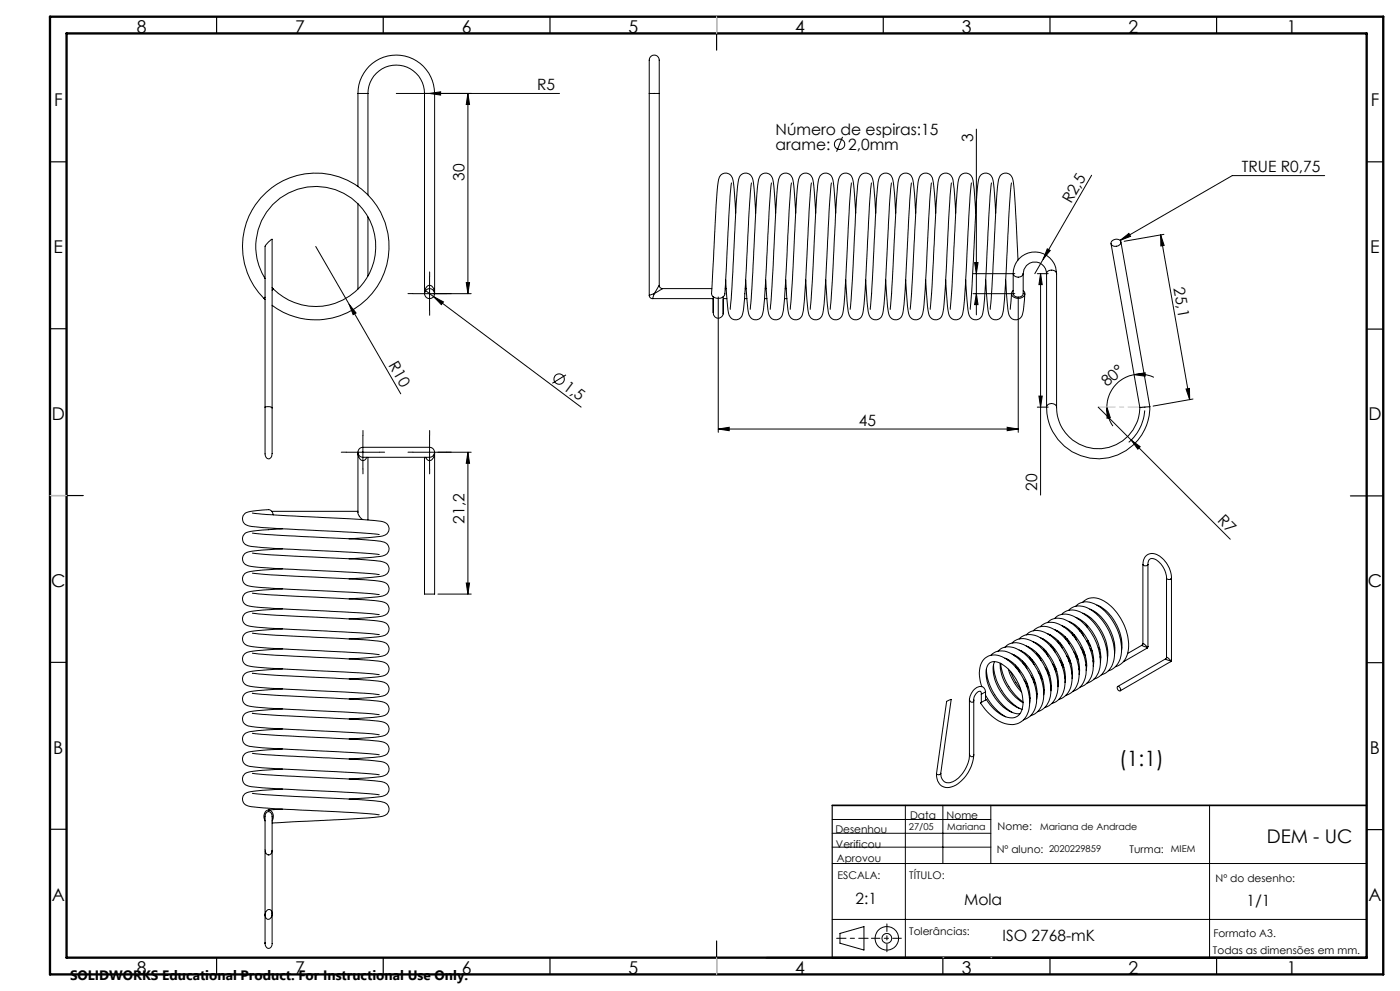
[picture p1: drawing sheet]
<svg xmlns="http://www.w3.org/2000/svg" width="420mm" height="297mm" viewBox="0 0 420 297" stroke-linecap="round" stroke-linejoin="round" font-family="sans-serif">
<g fill="none" stroke="#000" stroke-width=".3">
<path d="M107.4 28a11.5 11.5 0 0 1 11.5-11.5 11.5 11.5 0 0 1 11.5 11.5M107.4 28h3M107.4 28v27.9M110.4 28a8.5 8.5 0 0 1 8.5-8.5 8.5 8.5 0 0 1 8.5 8.5M110.4 28v30.4M118.9 28h49M127.4 28v60a1.98 1.98 0 0 1 1.7-2.5 2.42 2.42 0 0 1 1.3 2.5M127.4 28h3M128.9 28l3.3-.5v1zM130.4 28v60M140.4 28l.5 3.3h-1zM140.4 28v60"/>
<path d="M194.8 28v-8.2a3.5 3.5 0 0 1 .6-3 1.61 1.61 0 0 1 1.8 .1 1.61 1.61 0 0 1 .6 1.8v9.3M194.8 28h3M194.8 28v60.5M197.8 28v57.5M292.9 38.7v55.7M219.4 54.8l-.7 8.8-1.2 24.4a2.12 2.12 0 0 1-2.1 1.4 2.12 2.12 0 0 1-1.9-1.4M225.4 54.8l-.7 8.8-1.1 22.9a22.2 22.2 0 0 1-1.3 8.6 2.19 2.19 0 0 1-2.5 .6 2.19 2.19 0 0 1-1.3-2.3l-.8-9.5M231.4 54.8l-.7 8.8-1.1 22.9a22.2 22.2 0 0 1-1.3 8.6 2.19 2.19 0 0 1-2.5 .6 2.19 2.19 0 0 1-1.3-2.3l-.8-9.5M237.4 54.8l-.7 8.8-1.2 22.9a22.2 22.2 0 0 1-1.2 8.6 2.19 2.19 0 0 1-2.5 .6 2.19 2.19 0 0 1-1.3-2.3l-.8-9.5M243.4 54.8l-1.1 16.8a274.5 274.5 0 0 1-1.5 22.3 2.19 2.19 0 0 1-2.4 2 2.19 2.19 0 0 1-1.9-2.5l-.8-9.5M249.4 54.8l-.7 8.8-1.1 21.3a37.5 37.5 0 0 1-1.1 10 2.2 2.2 0 0 1-2.6 .8 2.2 2.2 0 0 1-1.4-2.3l-.8-9.5M252.8 41l-1.8 4.5"/>
<path d="M255.4 54.8l-.6 7.1-1.2 23a37.5 37.5 0 0 1-1.1 10 2.2 2.2 0 0 1-2.6 .8 2.2 2.2 0 0 1-1.4-2.3l-.8-9.5M261.4 54.8l-.6 7.1-1.2 23a37.5 37.5 0 0 1-1.1 10 2.2 2.2 0 0 1-2.6 .8 2.2 2.2 0 0 1-1.4-2.3l-.8-9.5M267.4 54.8l-.6 7.1-1.2 23a37.5 37.5 0 0 1-1.1 10 2.2 2.2 0 0 1-2.6 .8 2.2 2.2 0 0 1-1.4-2.3l-.8-9.5M273.4 54.8l-.5 5.5-1.3 24.6a37.5 37.5 0 0 1-1.1 10 2.18 2.18 0 0 1-2.6 .8 2.18 2.18 0 0 1-1.4-2.3l-.8-9.5M279.4 54.8l-.5 5.5-1.3 24.6a37.5 37.5 0 0 1-1.1 10 2.18 2.18 0 0 1-2.6 .8 2.18 2.18 0 0 1-1.4-2.3l-.8-9.5M285.4 54.8l-.8 10.6-.9 19.5a39.1 39.1 0 0 1-1.2 10 2.18 2.18 0 0 1-2.6 .8 2.18 2.18 0 0 1-1.4-2.3l-.8-9.5M291.4 54.8l-.7 8.8-1.1 22.9a22.2 22.2 0 0 1-1.3 8.6 2.19 2.19 0 0 1-2.5 .6 2.19 2.19 0 0 1-1.3-2.3l-.8-9.5M297.4 54.8l-.7 8.8-1.1 22.9a22.2 22.2 0 0 1-1.3 8.6 2.19 2.19 0 0 1-2.5 .6 2.19 2.19 0 0 1-1.3-2.3l-.8-9.5M303.4 54.8l-.7 8.8-1.1 22.9a22.2 22.2 0 0 1-1.3 8.6 2.19 2.19 0 0 1-2.5 .6 2.19 2.19 0 0 1-1.3-2.3l-.8-9.5M327.5 52.5l-14.6 25.2M397.4 52.6h-27.7l-33.6 19.4M94.7 73.9l25.5 44.1"/>
<path d="M107.4 61.1v25.5M110.4 65v17.7M220.7 63.8l-.1-2.1a35.6 35.6 0 0 0-.9-8.5 2.12 2.12 0 0 0-2.3-1.3 2.12 2.12 0 0 0-1.8 1.9l-.8 7.5-1.3 26.6M226.7 63.8l-.1-2.1a35.6 35.6 0 0 0-.9-8.5 2.12 2.12 0 0 0-2.3-1.3 2.12 2.12 0 0 0-1.8 1.9l-.8 7.5-1.7 31.4M232.7 63.8l-.1-2.1a35.6 35.6 0 0 0-.9-8.5 2.12 2.12 0 0 0-2.3-1.3 2.12 2.12 0 0 0-1.8 1.9l-.6 5.6-1.9 33.3M238.7 63.8l-.1-2.1a35.6 35.6 0 0 0-.9-8.5 2.12 2.12 0 0 0-2.3-1.3 2.12 2.12 0 0 0-1.8 1.9l-.6 5.6-1.9 33.3M244.7 63.8l-.1-2.1a35.6 35.6 0 0 0-.9-8.5 2.12 2.12 0 0 0-2.3-1.3 2.12 2.12 0 0 0-1.8 1.9l-.6 5.6-1.3 24.2-.6 9.1M250.7 63.8l-.1-2.1a35.6 35.6 0 0 0-.9-8.5 2.12 2.12 0 0 0-2.3-1.3 2.12 2.12 0 0 0-1.8 1.9l-.6 5.6-1.3 24.2-.6 9.1M256.7 63.8l-.1-2.1a35.6 35.6 0 0 0-.9-8.5 2.12 2.12 0 0 0-2.3-1.3 2.12 2.12 0 0 0-1.8 1.9l-.6 5.6-1.3 24.2-.6 9.1M262.7 63.8l-.1-2.1a35.6 35.6 0 0 0-.9-8.5 2.12 2.12 0 0 0-2.3-1.3 2.12 2.12 0 0 0-1.8 1.9l-.6 5.6-1.3 24.2-.6 9.1M268.7 63.8l-.1-2.1a25.4 25.4 0 0 0-1.2-9 2.1 2.1 0 0 0-2.3-.8 2.1 2.1 0 0 0-1.5 1.9l-.6 5.6-1.9 33.3M274.7 63.8l-.1-2.1a25.4 25.4 0 0 0-1.2-9 2.1 2.1 0 0 0-2.3-.8 2.1 2.1 0 0 0-1.5 1.9l-.7 7.5-1.8 31.4"/>
<path d="M280.7 63.8l-.2-4.3a17 17 0 0 0-1.1-6.8 2.1 2.1 0 0 0-2.3-.8 2.1 2.1 0 0 0-1.5 1.9l-.8 7.5-1.7 31.4M286.7 63.8l-.2-4.3a17 17 0 0 0-1.1-6.8 2.1 2.1 0 0 0-2.3-.8 2.1 2.1 0 0 0-1.5 1.9l-.8 7.5-1.7 31.4M292.4 78.7h1l-.5 3.3zM292.7 63.8l-.2-4.3a17 17 0 0 0-1.1-6.8 2.1 2.1 0 0 0-2.3-.8 2.1 2.1 0 0 0-1.5 1.9l-.8 7.5-1.7 31.4M298.7 63.8l-.1-2.1a35.6 35.6 0 0 0-.9-8.5 2.12 2.12 0 0 0-2.3-1.3 2.12 2.12 0 0 0-1.8 1.9l-.8 7.5-1.7 31.4M305.4 77.9l-.8-16.2a35.6 35.6 0 0 0-.9-8.5 2.12 2.12 0 0 0-2.3-1.3 2.12 2.12 0 0 0-1.8 1.9l-.6 5.6-1.9 33.3M312.9 77.7l-2.5 4.3M314.2 74.6l.9 .5-2.2 2.6zM333.3 73l8.6 49.1M333.8 72.1a1.41 1.41 0 0 1 1.5-.4 1.41 1.41 0 0 1 .9 1.1 1.66 1.66 0 0 1-2.9 .2zM336.1 72l2.6-2 .5 .8zM336.3 72.5l8.6 49.4"/>
<path d="M348.2 70.4l8.7 49.4M348.2 70.4l1.1 3.2-1 .1zM349.2 70.2l-11.9 2.1M79.2 89.4a22 22 0 0 1 8.1-36.3 22 22 0 0 1 29.2 23.1 22 22 0 0 1-33.5 16.3l-1.4-1M79.2 89.4l.3 .3M79.5 83.5a18 18 0 0 1 13.3-27.5 18 18 0 0 1 18.9 23.9 18 18 0 0 1-29.7 6.7M79.5 89.1l-.3 .3M81.6 86.2l.4 .4M82 86.6l-.4 .4M104.7 91.2l2.1 2.6-.9 .5zM123.9 88h17.5M127.7 87.1l2.4 1.8"/>
<path d="M128.9 83v10M130.1 88.9l2.9 1.6-.6 .8zM130.1 88.9l44.2 33.1M139.9 84.7h1l-.5 3.3zM194.8 88.5a.96 .96 0 0 0 1 1M195.8 89.5h18.2M196.3 88l-.5 1.5M196.3 88l-1.5 .5M197.8 85.5a.96 .96 0 0 0 1 1M197.8 85.5l-1.5 2.5M198.8 86.5l-2.5 1.5M198.8 86.5h14.7"/>
<path d="M214 88.9v4.5a1.54 1.54 0 0 0 1.1 1.9 1.54 1.54 0 0 0 1.9-1.2M214 89.6v4.1M215.5 89v40.6M217 88.9l-.1 5.2M217 89.7v4.3M217 89.5h1.1M217.6 86.5h.3M223.3 89.5h.8M223.6 86.5h.3M229.3 89.5h.8M229.6 86.5h.3M235.3 89.5h.8"/>
<path d="M235.5 86.5h.4M291.9 88h12.5M291.9 82h12.5M292.9 88l.5 3.3h-1zM301.7 83.9l.7 8.9a2.55 2.55 0 0 0 3.2 2.8l.9-.7 .3-1 .6-5.9M303.5 87.9l-.4 4.8M304 82v6a1.59 1.59 0 0 0 1.5 1.1 1.59 1.59 0 0 0 1.5-1.1v-6a3.5 3.5 0 0 1 3.5-3.5 3.5 3.5 0 0 1 3.5 3.5v40M304 82a6.5 6.5 0 0 1 6.5-6.5 6.5 6.5 0 0 1 6.5 6.5M304 87.1a1.34 1.34 0 0 0-.4 1.5 1.34 1.34 0 0 0 1.4 .8 1.56 1.56 0 0 0 1.9-.4 1.56 1.56 0 0 0 .1-1.9M305.5 89v40.6M307 82a1.58 1.58 0 0 1-1.5 1.1 1.58 1.58 0 0 1-1.5-1.1M311.2 82h3.3"/>
<path d="M312.2 82l.5 3.3h-1zM312.2 82v66.4M314 82a1.6 1.6 0 0 1 1.5-1 1.6 1.6 0 0 1 1.5 1M317 82v40M169.8 112.4l-4.1 2.5M311.7 118.7h1l-.5 3.3zM340.2 112.3l3.3-.6v1zM340.2 112.3a9.9 9.9 0 0 0-8.1 9.7M340.2 112.3h3.3l2.6 .8M355.8 116.6l1-.2 .1 3.4zM357.9 119.6l-12 2.1M79.5 122v-48.2l1.1-1.3 1-.8v50.5"/>
<path d="M79.5 122v11.1a6.2 6.2 0 0 0 .5 4.1 .89 .89 0 0 0 1.5-.4l.1-14.6M79.5 122l1.4-.1 .7 .3M103.9 135.5h10M107.4 135.5a1.93 1.93 0 0 0 2.6 1.6h17.1a3.4 3.4 0 0 0 3-.7l.3-.9M107.4 135.5a1.94 1.94 0 0 1 2.6-1.4h17.1a3.5 3.5 0 0 1 3 .6l.3 .8M107.4 135.5v18.3l.4 .9 1 1M107.4 135.5a1.99 1.99 0 0 0 1.7 2.5l1-.9M108.9 130.5v10M110.4 137.1v18.7M123.9 135.5h17.5M128.9 130.5v10M130.4 135.5v42.5h-3v-40.9"/>
<path d="M130.4 135.5a2.03 2.03 0 0 1-1.8 2.5l-.9-.9M140.4 135.5l.5 3.3h-1zM140.4 135.5v42.5M215.5 128.6l3.3-.5v1zM215.5 128.6h90M302.2 128.1l3.3 .5-3.3 .5zM311.2 122h3.3M314 122a1.57 1.57 0 0 1 1.5-1.1 1.57 1.57 0 0 1 1.5 1.1M317 122a12.5 12.5 0 0 0 12.4 12.5 12.5 12.5 0 0 0 12.5-12.4M329.5 122l9.9 9.9M332.1 122l1 3.2-1 .1zM332.1 122l.5 3.2 1.3 2.5"/>
<path d="M339.4 131.9l29.7 29.7M339.4 131.9l2.7 2-.8 .7zM343.4 123a14 14 0 0 1-4.8 9.6M344.9 121.9a15.5 15.5 0 0 1-15.4 15.6 15.5 15.5 0 0 1-15.5-15.5M344.9 121.9l-3 .2M75.7 159.8l17.3 1.1a212.9 212.9 0 0 1 22.3 1.6 2.23 2.23 0 0 1 1.3 2.6 2.23 2.23 0 0 1-2.5 1.7l-9.4 .7M75.7 153.8l17.3 1.1a212.9 212.9 0 0 1 22.3 1.6 2.23 2.23 0 0 1 1.3 2.6 2.23 2.23 0 0 1-2.5 1.7l-9.4 .7M81.5 153.2h25.9M82 154.3a1.58 1.58 0 0 0-1.5-1.6l-5.4 .6a2.21 2.21 0 0 0-2.4 2.1 2.21 2.21 0 0 0 2.3 2.3l9.1 .8 21.5 1 8.2 .7M84.7 158.5a45.4 45.4 0 0 0-11 1.2 2.18 2.18 0 0 0-.8 2.5 2.18 2.18 0 0 0 2.1 1.5l7.2 .7 23.4 1.1 8.2 .7M75.7 165.8l5.7 .5 24.5 1.2a45.9 45.9 0 0 1 9.4 1 2.21 2.21 0 0 1 1.3 2.7 2.21 2.21 0 0 1-2.5 1.6l-9.4 .7M75.7 171.8l5.7 .5 24.5 1.3a31.1 31.1 0 0 1 10 1.2 2.24 2.24 0 0 1 .6 2.7 2.24 2.24 0 0 1-2.4 1.2l-9.4 .8"/>
<path d="M75.7 177.8l5.7 .5 24.5 1.3a31.1 31.1 0 0 1 10 1.2 2.24 2.24 0 0 1 .6 2.7 2.24 2.24 0 0 1-2.4 1.2l-9.4 .8M84.7 164.5a40.7 40.7 0 0 0-11 1.2 2.15 2.15 0 0 0-.8 2.5 2.15 2.15 0 0 0 2.1 1.5l7.2 .7 23.4 1.1 8.2 .7M84.7 170.5a40.7 40.7 0 0 0-11 1.2 2.15 2.15 0 0 0-.8 2.5 2.15 2.15 0 0 0 2.1 1.5l7.2 .7 23.4 1.1 8.2 .7M84.7 176.5a40.7 40.7 0 0 0-11 1.2 2.15 2.15 0 0 0-.8 2.5 2.15 2.15 0 0 0 2.1 1.5l7.2 .6 25.6 1.4 6 .5M131.4 178h10M139.9 174.7h1l-.5 3.3zM342.9 169.2a2.96 2.96 0 0 1 1.6-3.1 2.96 2.96 0 0 1 3.4 .5 8.6 8.6 0 0 1 3.5 6.6M342.9 169.2a.88 .88 0 0 0 1.5 0M342.9 169.2v23.7M344.4 169.2a1.47 1.47 0 0 1 .7-1.7 1.47 1.47 0 0 1 1.8 .3 7.2 7.2 0 0 1 3.1 5.4M344.4 169.2v24.6M350 173.2a.85 .85 0 0 0 1.4 0"/>
<path d="M350 173.2v23.8M351.4 173.2v24.7M75.7 183.8l7.2 .6 23 1.2a31.1 31.1 0 0 1 10 1.2 2.24 2.24 0 0 1 .6 2.7 2.24 2.24 0 0 1-2.4 1.2l-9.4 .8M75.7 189.8l7.2 .6 26.3 1.3 4.9 .5a2.28 2.28 0 0 1 2.6 2.3 2.28 2.28 0 0 1-2.6 2.2l-9.4 .8M75.7 195.8l7.2 .6 18.9 .9 12.3 .9a2.28 2.28 0 0 1 2.6 2.3 2.28 2.28 0 0 1-2.6 2.2l-9.4 .8M84.7 182.5a40.7 40.7 0 0 0-11 1.2 2.15 2.15 0 0 0-.8 2.5 2.15 2.15 0 0 0 2.1 1.5l5.4 .5 27.4 1.4 6 .6M84.7 188.5a40.7 40.7 0 0 0-11 1.2 2.15 2.15 0 0 0-.8 2.5 2.15 2.15 0 0 0 2.1 1.5l5.4 .5 27.4 1.4 6 .6M84.7 194.5a40.7 40.7 0 0 0-11 1.2 2.15 2.15 0 0 0-.8 2.5 2.15 2.15 0 0 0 2.1 1.5l5.4 .5 27.4 1.4 6 .6M297.3 196.4a4.8 4.8 0 0 1 6.4-.3 16.1 16.1 0 0 1 7.1 15.5 5.5 5.5 0 0 1-3.8 4.2M298.1 199.2a16.5 16.5 0 0 0 7.8 13.2M298.4 198.3a10.3 10.3 0 0 0 1.7 8.9 12 12 0 0 0 6.5 5.4M299.4 195.2a4.8 4.8 0 0 1 6.4-.3 16 16 0 0 1 7.1 15.5 5.3 5.3 0 0 1-3.8 4.1"/>
<path d="M300.1 198.8a13.8 13.8 0 0 0 6.8 11.8M300.2 198.8a17 17 0 0 0 6.7 11.6M301.5 197.3a13.8 13.8 0 0 1 7.5 12.7l-.1 .7M301.5 194a4.5 4.5 0 0 1 5.6-.8 15.8 15.8 0 0 1 7.9 15.9 5.3 5.3 0 0 1-3.7 4.2M302.2 197.6v.1M302.3 197.6v.2M303.6 192.7a4.8 4.8 0 0 1 6.5-.3 15.9 15.9 0 0 1 7 15.5 5.2 5.2 0 0 1-3.7 4.2M303.6 196a13.7 13.7 0 0 1 7.4 13.5M304.3 196.3v.2M304.4 196.4v.2M304.6 199.3l.3 .9M305.3 200l.7 1.6"/>
<path d="M305.8 191.5a4.5 4.5 0 0 1 5.5-.8 15.8 15.8 0 0 1 7.9 16 5.4 5.4 0 0 1-3.7 4.2M305.8 194.8a13.9 13.9 0 0 1 7.5 11.6l-.2 1.8M306.4 195.1v.2M306.6 195.2v.2M306.7 198.1l.3 .9M307.4 198.8l.7 1.6M307.9 190.3a4.8 4.8 0 0 1 6.4-.3 15.9 15.9 0 0 1 7 15.5 5.4 5.4 0 0 1-3.7 4.1M307.9 193.6a13.8 13.8 0 0 1 7.5 11.5l-.1 1.9M308.6 193.9l-.1 .1M308.7 194v.1M308.9 196.9l.2 .9M309.5 197.6l.7 1.6"/>
<path d="M310 189.1a4.8 4.8 0 0 1 6.4-.4 16 16 0 0 1 7.1 15.5 5.3 5.3 0 0 1-3.7 4.2M310 192.4a13.9 13.9 0 0 1 7.5 11.5l-.1 1.9M310.7 192.6v.2M310.8 192.7v.2M311 195.6l.3 .9M311.6 196.3l.7 1.6M312.1 187.8a4.8 4.8 0 0 1 6.5-.3 16.1 16.1 0 0 1 7 15.5 5.5 5.5 0 0 1-3.7 4.2M312.1 191.1a14 14 0 0 1 7.5 12.8l-.1 .7M312.8 191.4v.2M312.9 191.5v.2M313.1 194.4l.3 .9M313.8 195.1l.6 1.6"/>
<path d="M314.2 189.9a13.8 13.8 0 0 1 7.5 11.6l-.1 1.8M314.3 186.6a4.8 4.8 0 0 1 6.4-.3 16 16 0 0 1 7 15.5 5.5 5.5 0 0 1-3.7 4.1M314.9 190.2v.2M315.1 190.2v.3M315.2 193.2l.3 .9M315.7 198.9l1.1 1.5M315.9 193.9l.6 1.6M316.3 188.7a13.8 13.8 0 0 1 7.6 12.7l-.2 .7M316.4 185.4a4.5 4.5 0 0 1 5.5-.8 15.8 15.8 0 0 1 7.9 16 5.3 5.3 0 0 1-3.7 4.1M317 189v.1M317.2 189.1v.1M317.4 192l.2 .9"/>
<path d="M317.8 197.7l1.1 1.4M318 192.6l.7 1.7M318.5 187.5a13.8 13.8 0 0 1 7.4 13.4M318.5 184.1a4.8 4.8 0 0 1 6.4-.3 15.9 15.9 0 0 1 7.1 15.6 5.2 5.2 0 0 1-3.8 4.1M318.5 199.3l.7 .7M319.2 187.7v.2M319.3 187.8v.2M319.5 190.7l.3 .9M319.9 196.5l1.1 1.4M320.1 191.4l.7 1.6M320.6 182.9a4.5 4.5 0 0 1 5.5-.8 15.8 15.8 0 0 1 8 16 5.4 5.4 0 0 1-3.7 4.2M320.6 186.2a13.9 13.9 0 0 1 7.5 11.6l-.1 1.9"/>
<path d="M320.6 198.1l.7 .7M321.3 186.5v.2M321.4 186.6l.1 .2M321.6 189.5l.3 .9M322.1 195.2l1 1.5M322.2 190.2l.7 1.6M322.7 181.7a4.8 4.8 0 0 1 6.4-.3 15.9 15.9 0 0 1 7.1 15.5 5.4 5.4 0 0 1-3.7 4.1M322.7 185a13.8 13.8 0 0 1 7.5 11.6l-.1 1.9M322.8 196.9l.6 .7M323.4 185.3v.2M323.5 185.4l.1 .2M323.7 188.3l.3 .9"/>
<path d="M324.2 194l1.1 1.5M324.3 189l.7 1.6M324.8 183.8a13.9 13.9 0 0 1 7.6 11.5l-.2 1.9M324.8 180.5a4.8 4.8 0 0 1 6.5-.3 15.9 15.9 0 0 1 7 15.4 5.2 5.2 0 0 1-3.7 4.2M324.9 195.6l.6 .8M325.5 184.1v.2M325.8 199.2l.2 .2M325.8 199.5l.2 .1M325.9 187.1l.2 .9M326.2 192.2l-.2 .1 .4-.3-.2 .2 1 1.5M327 182.6a13.9 13.9 0 0 1 7.4 12.7v.7M327 194.4l.7 .7"/>
<path d="M327.9 198l.2 .2M327.9 198.2l.2 .2M329.1 181.4a13.8 13.8 0 0 1 7.5 11.5l-.1 1.9M329.5 194.1l.5 .6M330 196.7l.2 .2M330 197l.2 .1M332.2 196.4l.1 .1M337.1 198.2h.1M337.2 198.2l-.2 .1M337.2 198.2h.1M342.6 193.4l.7 .4 .9 .2M342.6 193.4l-4.3 2.5"/>
<path d="M342.9 192.9l-.3 .5M342.9 192.9l.4 .2 .9 .9M344.1 194.2l-6.9 4M344.2 194l-.1 .2M344.4 193.8l-.3 .4M344.4 193.8l-.2 .2M349.7 197.4l.2 .3 1.3 .3M349.7 197.4l-14.4 8.3M350 197l-.3 .4M350 197l.5 .3 .7 .7M351.2 198.3l-15.1 8.7M351.2 198v.3"/>
<path d="M351.4 197.9l-.2 .4M351.4 197.9l-.2 .1M75.7 201.8l8.9 .7 23.1 1.2 6.4 .5a2.28 2.28 0 0 1 2.6 2.3 2.28 2.28 0 0 1-2.6 2.2l-9.4 .8M75.7 207.8l8.9 .7 23.1 1.2 6.4 .5a2.28 2.28 0 0 1 2.6 2.3 2.28 2.28 0 0 1-2.6 2.2l-9.4 .8M75.7 213.8l8.9 .7 23.1 1.1 6.4 .6a2.28 2.28 0 0 1 2.6 2.3 2.28 2.28 0 0 1-2.6 2.2l-9.4 .8M75.7 219.8l8.9 .7 23.1 1.1 6.4 .6a2.22 2.22 0 0 1 2.6 1.8 2.22 2.22 0 0 1-1.9 2.6l-2.9 .4-7.2 .5M84.7 200.5a40.7 40.7 0 0 0-11 1.2 2.15 2.15 0 0 0-.8 2.5 2.15 2.15 0 0 0 2.1 1.5l5.4 .5 23 1.2 10.4 .8M84.7 206.5a40.7 40.7 0 0 0-11 1.2 2.15 2.15 0 0 0-.8 2.5 2.15 2.15 0 0 0 2.1 1.5l5.4 .5 23 1.2 10.4 .8M84.7 212.5a40.7 40.7 0 0 0-11 1.2 2.15 2.15 0 0 0-.8 2.5 2.15 2.15 0 0 0 2.1 1.5l5.4 .5 28.9 1.5 4.5 .5M84.7 218.5a40.7 40.7 0 0 0-11 1.2 2.18 2.18 0 0 0-.8 2.5 2.18 2.18 0 0 0 2.1 1.5l3.8 .4 26.8 1.4 8.2 .7M284 210.2l1.4-.6-3.2 22.2a.71 .71 0 0 1-.6 .4 .71 .71 0 0 1-.6-.4zM290.8 209.6v16.4"/>
<path d="M292.1 209.9v16.3M294.4 208.1v-.5a.65 .65 0 0 0-.6-.5 .65 .65 0 0 0-.7 .5 3.4 3.4 0 0 0-1.1 2.7 .73 .73 0 0 1-.8 0 .73 .73 0 0 1-.3-.8M294.4 208.1v2.4M294.5 205.8a8 8 0 0 1 1-8.5 5 5 0 0 1 6.1 0 16 16 0 0 1 7 15.5 5.5 5.5 0 0 1-8.5 3.5 15 15 0 0 1-5.9-5.7l1.7-.9a11.8 11.8 0 0 0 7.1 5.4 3.6 3.6 0 0 0 3.9-3.9 14.2 14.2 0 0 0-7.4-12.7 2.53 2.53 0 0 0-3.7 2.4 13.7 13.7 0 0 0 8.5 12.8l1.7 .2M295.7 208.4a16.1 16.1 0 0 0 6 6.4M295.7 207.3a1.69 1.69 0 0 0-1.2-1.5 1.69 1.69 0 0 0-1.8 .5 5 5 0 0 0-1.9 3.2M295.7 207.3l-1.3 .8M295.7 207.3v2.5M295.9 200.5a16.5 16.5 0 0 0 7.9 13.1M302.5 200.6a15.9 15.9 0 0 0 4 6.8M303.1 201.2l1.7 3.3 1.4 2M307.2 203.8l1.1 1.4"/>
<path d="M307.9 205.5l.7 .6M308.8 209l.2 .2M308.8 209.3l.2 .1M309.4 202.6l1 1.4M310.1 204.2l.6 .7M310.9 207.8l.2 .1M310.9 208l.2 .1M311.5 201.4l1 1.4M312.2 203l.6 .7M313.1 206.5l.2 .2M313.1 206.8l.2 .1M313.6 200.1l1.1 1.5"/>
<path d="M314.3 201.8l.6 .7M315.2 205.3l.2 .2M315.2 205.6l.2 .1M316.4 200.6l.6 .6M317.3 204.1l.2 .2M317.3 204.4l.2 .1M319.4 202.9l.2 .1M319.4 203.1l.2 .2M321.5 201.6l.2 .2M321.6 201.9l.1 .1M323.6 200.4l.3 .2M323.7 200.7l.2 .1"/>
<path d="M335.2 205.8a.79 .79 0 0 1 .9 .4 .79 .79 0 0 1-.1 .9 .9 .9 0 0 1-.8-1.3zM75.7 225.8l17.3 1.1a212.9 212.9 0 0 1 22.3 1.6 2.23 2.23 0 0 1 1.3 2.6 2.23 2.23 0 0 1-2.5 1.7l-9.4 .7M75.7 231.8l17.3 1.1a212.9 212.9 0 0 1 22.3 1.6 2.23 2.23 0 0 1 1.3 2.6 2.23 2.23 0 0 1-2.5 1.7l-9.4 .7M75.7 237.8l17.3 1.1a212.9 212.9 0 0 1 22.3 1.6 2.23 2.23 0 0 1 1.3 2.6 2.23 2.23 0 0 1-2.5 1.7l-9 .7-23.5 1.2M84.7 224.5a45.4 45.4 0 0 0-11 1.2 2.18 2.18 0 0 0-.8 2.5 2.18 2.18 0 0 0 2.1 1.5l9.1 .8 21.5 1 8.2 .7M84.7 230.5a45.4 45.4 0 0 0-11 1.2 2.18 2.18 0 0 0-.8 2.5 2.18 2.18 0 0 0 2.1 1.5l9.1 .8 21.5 1 8.2 .7M84.7 236.5a42.2 42.2 0 0 0-11 1.2 2.15 2.15 0 0 0-.8 2.5 2.15 2.15 0 0 0 2.1 1.5l7.2 .7 23.4 1.1 8.2 .7M290.8 226a9.2 9.2 0 0 1-5.8 8.6 2.42 2.42 0 0 1-2.7-2.9M290.8 226a.67 .67 0 0 0 .5 .8 .67 .67 0 0 0 .8-.6M292.1 226.2a11.2 11.2 0 0 1-6.7 9.7 3.4 3.4 0 0 1-4.4-4M79.6 255.1l-.1 19.1M79.9 243.5a1.06 1.06 0 0 1 1.4-.1 1.06 1.06 0 0 1 .3 1.3v7a7.8 7.8 0 0 1-.4 4.2 .97 .97 0 0 1-1 .2 .97 .97 0 0 1-.6-.9l-.1-7.4a7.2 7.2 0 0 1 .4-4.3z"/>
<path d="M80.6 242.7a2.13 2.13 0 0 0-1.1 3.3M80.6 242.7a2.11 2.11 0 0 1 1 3.4M81.6 254.9v27.9a1.11 1.11 0 0 1-1 1.4 1.11 1.11 0 0 1-1.1-1.5M84.7 242.5l-4.2 .2M249.7 258.8h160.3M249.7 249.7h47.6M249.7 245.6h47.6M249.7 253.9h47.6M271.6 241.4v45.6M282.9 241.4v17.4M297.3 241.4v17.4M362.9 241.4v45.6"/>
<path d="M79.5 274.2v8.5M80 273a.95 .95 0 0 1 1.2-.3 .95 .95 0 0 1 .4 1.2v.4a1.06 1.06 0 0 1-1.1 1.2 1.06 1.06 0 0 1-1-1.3zM249.7 275.6h160.3M252 279.7l7.2-2v7l-7.2-2zM79.5 282.5v.2"/>
<circle cx="251.9" cy="43.2" r="1.55"/>
<circle cx="128.9" cy="88" r="1.51"/>
<circle cx="167.7" cy="113.6" r="1.56"/>
<circle cx="266" cy="281.2" r="1.46"/>
<circle cx="266.1" cy="281.2" r="3.5"/>
</g>
<path d="M123.9 88h-1.5M128.9 83v-1.5M128.9 93v1.5M133.9 88h1.5M103.9 135.5h-1.5M108.9 130.5v-1.5M113.9 135.5h1.5M123.9 135.5h-1.5M128.9 130.5v-1.5M133.9 135.5h1.5M108.9 140.5v1.5M128.9 140.5v1.5" fill="none" stroke="#000" stroke-width=".3" stroke-dasharray="15.2 1.3 1.3 1.3"/>
<path d="M261.4 281.2h9" fill="none" stroke="#000" stroke-width=".3" stroke-dasharray="15.2 1.3 1.3 1.3" stroke-dashoffset="12.7"/>
<path d="M266.1 276.9v8.3" fill="none" stroke="#000" stroke-width=".3" stroke-dasharray="15.2 1.3 1.3 1.3" stroke-dashoffset="13"/>
<path d="M260.4 281.2h-9.4" fill="none" stroke="#000" stroke-width=".3" stroke-dasharray="15.2 1.3 1.3 1.3" stroke-dashoffset="12.4"/>
<g fill="none" stroke="#000" stroke-width=".35">
<path d="M65 5v5M115 5v5M165 5v5M215 5v10M265 5v5M315 5v5M365 5v5M15 48.5h5M410 48.5h5M15 98.5h5M410 98.6h5M15 148.5h10"/>
<path d="M405.1 148.6h9.9M15 198.5h5M410 198.6h5M15 248.5h5M249.7 241.4v45.6M410 248.6h5M410 241.4v45.6M65 287v5M115 287v5M165 287v5M215 282v10M282.9 287v5"/>
<path d="M315 287v5M365 287v5"/>
</g>
<path d="M249.7 241.4h160.3M230 287h180" fill="none" stroke="#000" stroke-width=".5"/>
<path d="M15 5h400v287h-400zM20 10h390v277h-390z" fill="none" stroke="#000" stroke-width=".7"/>
<path d="M343.5 122h-14" fill="none" stroke="#c0c0c0" stroke-width=".3" stroke-dasharray="15.2 1.3 1.3 1.3" stroke-dashoffset="10.1"/>
<path d="M282.9 287h.1M297.3 287h.1" fill="none" stroke="#c0c0c0" stroke-width=".3"/>
<path d="M215 5v5M15 148.5h5M215 287v5" fill="none" stroke="#c0c0c0" stroke-width=".35"/>
<g fill="#000">
<path d="M128.9 28l3.3-.5v1zM314.2 74.6l.9 .5-2.2 2.6zM336.1 72l2.6-2 .5 .8zM104.7 91.2l2.1 2.6-.9 .5zM130.1 88.9l2.9 1.6-.6 .8zM339.4 131.9l2.7 2-.8 .7z"/>
<path d="M140.4 28l.5 3.3h-1zM139.9 84.7h1l-.5 3.3zM312.2 82l.5 3.3h-1zM311.7 118.7h1l-.5 3.3z"/>
<path d="M292.9 88l.5 3.3h-1zM292.4 78.7h1l-.5 3.3z"/>
<path d="M340.2 112.3l3.3-.6v1zM332.1 122l1 3.2-1 .1z"/>
<path d="M355.8 116.6l1-.2 .1 3.4zM348.2 70.4l1.1 3.2-1 .1z"/>
<path d="M302.2 128.1l3.3 .5-3.3 .5zM215.5 128.6l3.3-.5v1z"/>
<path d="M139.9 174.7h1l-.5 3.3zM140.4 135.5l.5 3.3h-1z"/>
</g>
<text font-size="6.3" x="335.7" y="229.6">(1:1)</text>
<text font-size="5.6" x="380" y="252.6">DEM - UC</text>
<g font-size="5.3">
<text x="41" y="9.9">8</text>
<text x="88.5" y="9.9">7</text>
<text x="138.5" y="9.9">6</text>
<text x="188.5" y="9.9">5</text>
<text x="238.5" y="9.9">4</text>
<text x="288.5" y="9.9">3</text>
<text x="338.5" y="9.9">2</text>
<text x="386" y="9.9">1</text>
<text x="16.2" y="31.7">F</text>
<text x="411.2" y="31.7">F</text>
<text x="16.1" y="75.9">E</text>
<text x="411.1" y="75.9">E</text>
<text x="15.5" y="125.9">D</text>
<text x="410.5" y="125.9">D</text>
<text x="15.4" y="175.9">C</text>
<text x="410.4" y="175.9">C</text>
<text x="16" y="225.9">B</text>
<text x="411" y="225.9">B</text>
<text x="15.5" y="270.2">A</text>
<text x="410.5" y="270.2">A</text>
<text x="41" y="291.9">8</text>
<text x="88.5" y="291.9">7</text>
<text x="138.5" y="291.9">6</text>
<text x="188.5" y="291.9">5</text>
<text x="238.5" y="291.9">4</text>
<text x="288.5" y="291.9">3</text>
<text x="338.5" y="291.9">2</text>
<text x="386" y="291.9">1</text>
</g>
<g font-size="4.7">
<text x="161.2" y="27">R5</text>
<text x="232.7" y="40.5">Número de espiras:15</text>
<text x="232.7" y="45">arame:</text>
<text x="254.5" y="45">2,0mm</text>
<text x="291.9" y="42.6" transform="rotate(-90 291.9 42.6)">3</text>
<text x="372.6" y="51.6">TRUE R0,75</text>
<text x="139.4" y="54.2" transform="rotate(-90 139.4 54.2)">30</text>
<text x="321.3" y="61.2" transform="rotate(-60 321.3 61.2)">R2,5</text>
<text x="352.1" y="86.4" transform="rotate(80 352.1 86.4)">25,1</text>
<text x="116.5" y="109.5" transform="rotate(60 116.5 109.5)">R10</text>
<text x="168.8" y="116.5" transform="rotate(37 168.8 116.5)">1,5</text>
<text x="332.1" y="116.1" transform="rotate(-41 332.1 116.1)">80°</text>
<text x="257.6" y="127.5">45</text>
<text x="311.2" y="147.1" transform="rotate(-90 311.2 147.1)">20</text>
<text x="139.4" y="156.9" transform="rotate(-90 139.4 156.9)">21,2</text>
<text x="365" y="156.1" transform="rotate(45 365 156.1)">R7</text>
<text x="256.6" y="270.9">2:1</text>
<text x="289.2" y="271.1">Mola</text>
<text x="373.9" y="271.4">1/1</text>
<text x="300.8" y="282.1">ISO 2768-mK</text>
</g>
<text font-size="4.1" x="21" y="293.7">SOLIDWORKS Educational Product. For Instructional Use Only.</text>
<g font-size="3.2">
<text x="273" y="245.6">Data</text>
<text x="284" y="245.6">Nome</text>
<text x="250.6" y="249.7">Desenhou</text>
<text x="299.3" y="248.8">Nome:</text>
<text x="250.8" y="254.1">Verificou</text>
<text x="299" y="255.8">Nº aluno:</text>
<text x="338.9" y="255.8">Turma:</text>
<text x="251.1" y="258.3">Aprovou</text>
<text x="251.3" y="263.4">ESCALA:</text>
<text x="272.8" y="263.4">TÍTULO:</text>
<text x="364.7" y="264.4">Nº do desenho:</text>
<text x="272.8" y="280.2">Tolerâncias:</text>
<text x="364" y="280.7">Formato A3.</text>
<text x="363.9" y="285.8">Todas as dimensões em mm.</text>
</g>
<g font-size="2.8">
<text x="272.6" y="248.9">27/05</text>
<text x="284.2" y="248.9">Mariana</text>
<text x="312.1" y="248.9">Mariana de Andrade</text>
<text x="314.7" y="255.2">2020229859</text>
<text x="351.3" y="255.2">MIEM</text>
</g>
</svg>
